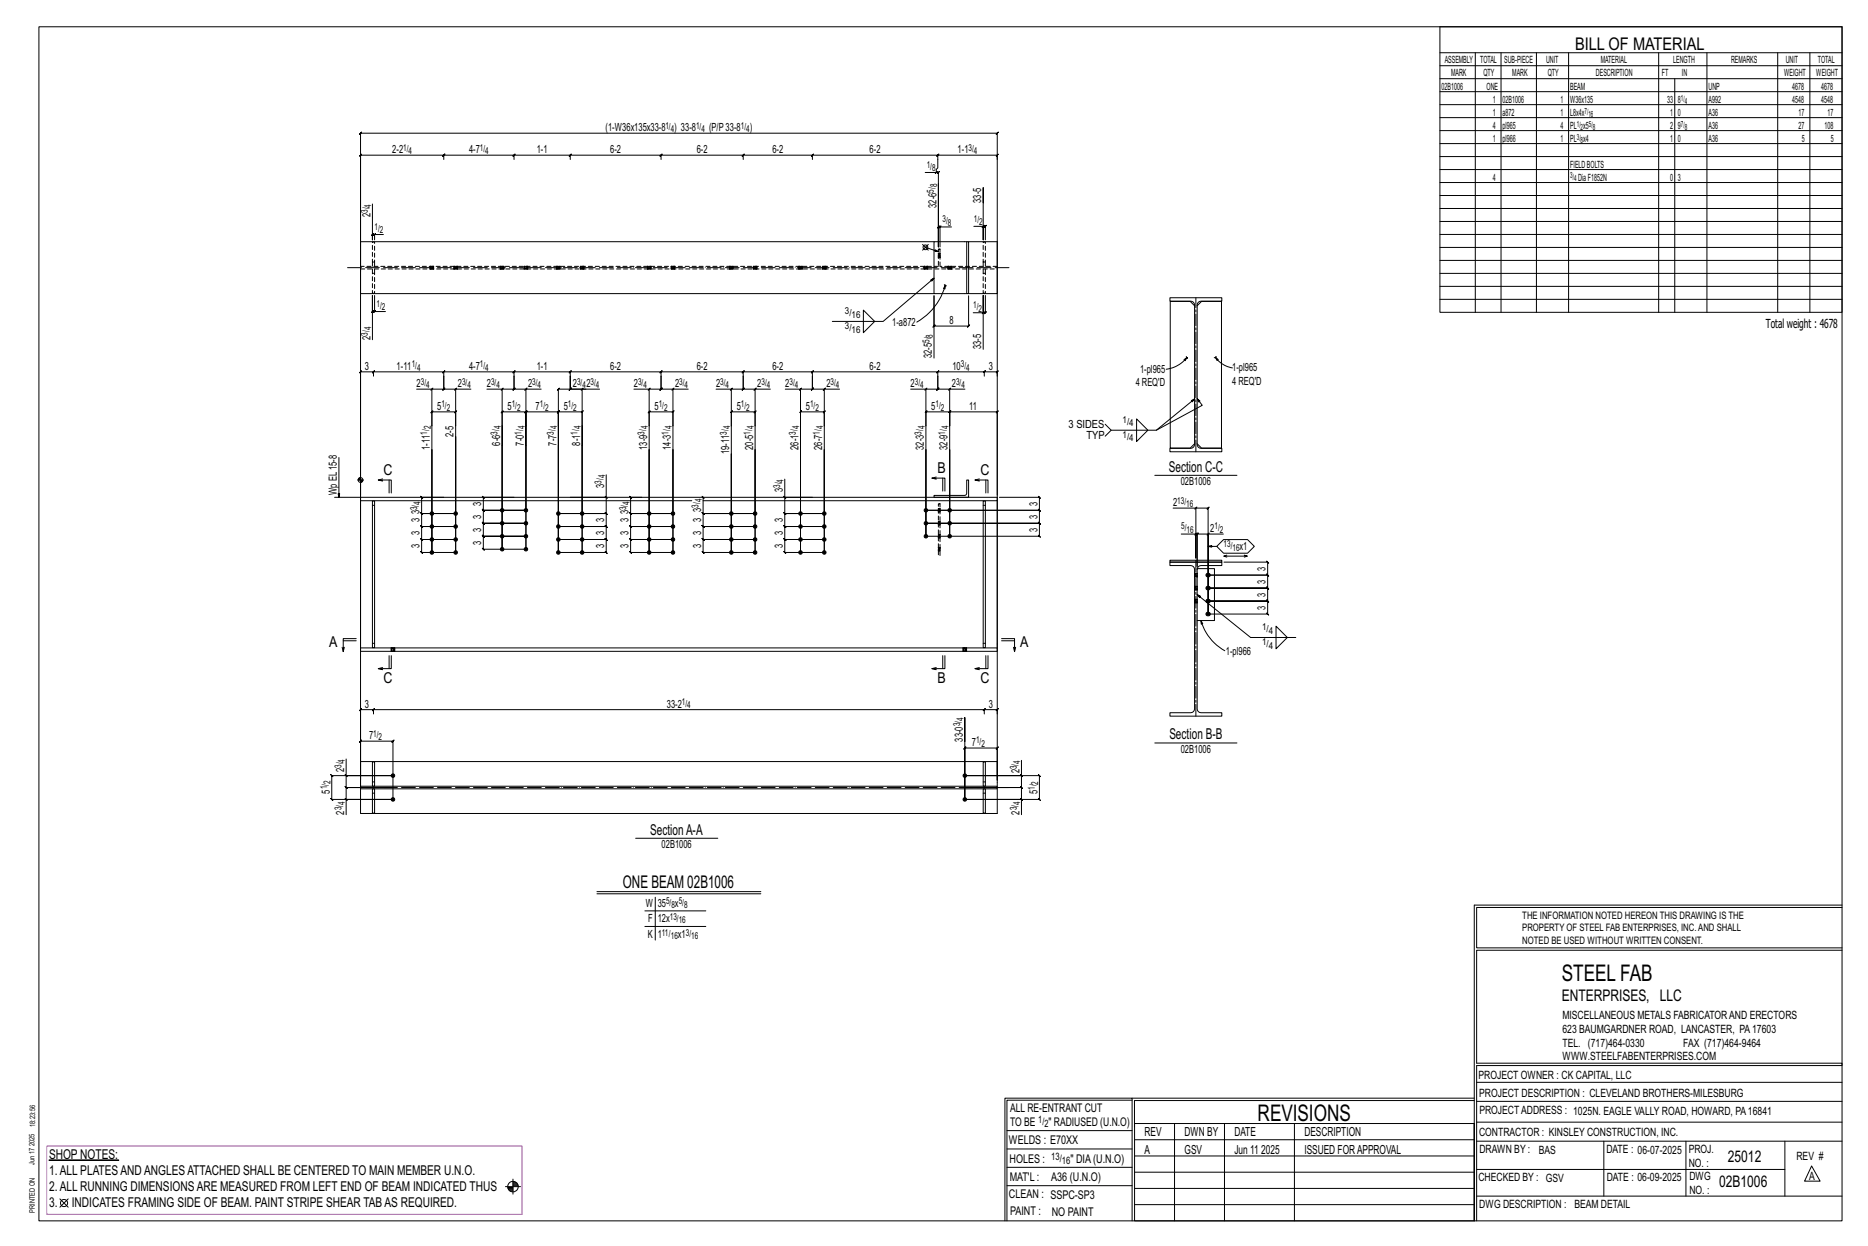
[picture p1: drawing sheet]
<svg xmlns="http://www.w3.org/2000/svg" width="914mm" height="610mm" viewBox="0 0 914 610" stroke-linecap="round" stroke-linejoin="round" font-family="sans-serif">
<g fill="#000" stroke="#000" stroke-width=".49">
<path d="M24 568h34z"/>
<circle cx="211" cy="251" r=".9"/>
<circle cx="211" cy="258" r=".9"/>
<circle cx="223" cy="258" r=".9"/>
<circle cx="223" cy="251" r=".9"/>
<circle cx="246" cy="256" r=".9"/>
<circle cx="246" cy="250" r=".9"/>
<circle cx="257" cy="256" r=".9"/>
<circle cx="257" cy="250" r=".9"/>
<circle cx="273" cy="251" r=".9"/>
<circle cx="273" cy="258" r=".9"/>
<circle cx="285" cy="258" r=".9"/>
<circle cx="285" cy="251" r=".9"/>
<circle cx="318" cy="258" r=".9"/>
<circle cx="318" cy="251" r=".9"/>
<circle cx="329" cy="251" r=".9"/>
<circle cx="329" cy="258" r=".9"/>
<circle cx="358" cy="251" r=".9"/>
<circle cx="358" cy="258" r=".9"/>
<circle cx="370" cy="258" r=".9"/>
<circle cx="370" cy="251" r=".9"/>
<circle cx="392" cy="258" r=".9"/>
<circle cx="392" cy="251" r=".9"/>
<circle cx="403" cy="251" r=".9"/>
<circle cx="403" cy="258" r=".9"/>
<circle cx="453" cy="250" r=".9"/>
<circle cx="453" cy="256" r=".9"/>
<circle cx="465" cy="250" r=".9"/>
<circle cx="465" cy="256" r=".9"/>
<circle cx="211" cy="264" r=".9"/>
<circle cx="211" cy="270" r=".9"/>
<circle cx="223" cy="270" r=".9"/>
<circle cx="223" cy="264" r=".9"/>
<circle cx="246" cy="269" r=".9"/>
<circle cx="246" cy="262" r=".9"/>
<circle cx="257" cy="262" r=".9"/>
<circle cx="257" cy="269" r=".9"/>
<circle cx="273" cy="270" r=".9"/>
<circle cx="273" cy="264" r=".9"/>
<circle cx="285" cy="270" r=".9"/>
<circle cx="285" cy="264" r=".9"/>
<circle cx="318" cy="270" r=".9"/>
<circle cx="318" cy="264" r=".9"/>
<circle cx="329" cy="264" r=".9"/>
<circle cx="329" cy="270" r=".9"/>
<circle cx="358" cy="270" r=".9"/>
<circle cx="358" cy="264" r=".9"/>
<circle cx="370" cy="264" r=".9"/>
<circle cx="370" cy="270" r=".9"/>
<circle cx="392" cy="270" r=".9"/>
<circle cx="392" cy="264" r=".9"/>
<circle cx="403" cy="264" r=".9"/>
<circle cx="403" cy="270" r=".9"/>
<circle cx="453" cy="262" r=".9"/>
<circle cx="465" cy="262" r=".9"/>
<circle cx="591" cy="288" r="1"/>
<circle cx="591" cy="294" r="1"/>
<circle cx="591" cy="281" r="1"/>
<circle cx="591" cy="300" r="1"/>
<circle cx="192" cy="379" r=".9"/>
<circle cx="472" cy="379" r=".9"/>
<circle cx="192" cy="391" r=".9"/>
<circle cx="472" cy="391" r=".9"/>
</g>
<g fill="none" stroke="#000" stroke-width=".49">
<path d="M19 13h883v584h-883zM705 13h197v140h-197zM705 26h197M705 32h197M705 39h197M722 26v127M735 26v127M752 26v127M768 26v127M812 26v127M820 39v114M836 26v127"/>
<path d="M870 26v127M886 26v127M705 45h197M705 51h197M705 58h197M217 78l1-3-1 1h-41l1-1-1 1v57M217 76h35h-1l1-1v3M218 75l-1 1zM252 76h-1l1-1zM252 76h27l1-1-1 3M279 76h45h-1l1-1v3M280 75l-1 1z"/>
<path d="M324 76h40h-1l1-1v3M324 75l-1 1zM364 76h34h-1l1-1v3M364 75l-1 1zM398 76v-1l-1 1zM398 76h61l1-1-1 1v6l-1 1v1h-5M459 76h29l1-1-1 3M460 75l-1 1zM705 64h197M705 70h197M705 77h197M182 100v17v-2l1-1-1 1h1"/>
<path d="M458 84h1v1l1-1h-1v6M459 84l-1 1zM459 90v31zM481 99v-7v25v-6h-4M705 83h197M705 89h197M705 96h197M183 115l1-1zM188 115h-5v2M452 120l2 2M454 120l-2 2M457 118h-281v26h281"/>
<path d="M460 111h-1h1l-1 1v-1v10M461 111l-1 1zM466 111h-6v10M473 118h1v26h-1zM473 118h-16v26h16M474 118h14v26h-14M481 111l1-1zM481 111h1l1-1-1 1v6M705 102h197M705 108h197M705 115h197M211 130h.1"/>
<path d="M211 132h.1M212 130h.1M212 132h.1M222 130h.1M222 132h.1M224 130h.1M224 132h.1M245 130h.1M245 132h.1M247 130h.1M247 132h.1M257 130h.1"/>
<path d="M257 132h.1M258 130h.1M258 132h.1M272 130h.1M272 132h.1M274 130h.1M274 132h.1M284 130h.1M284 132h.1M286 130h.1M286 132h.1M317 130h.1"/>
<path d="M317 132h.1M319 130h.1M319 132h.1M329 130h.1M329 132h.1M330 130h.1M330 132h.1M357 130h.1M357 132h.1M359 130h.1M359 132h.1M369 130h.1"/>
<path d="M369 132h.1M370 130h.1M370 132h.1M391 130h.1M391 132h.1M393 130h.1M393 132h.1M403 130h.1M403 132h.1M404 130h.1M404 132h.1M452 130h.1"/>
<path d="M452 132h.1M453 121l6 2M454 130h.1M454 132h.1M457 136l-25 21h-25M459 126h.1M459 124h.1M460 126h.1M460 124h.1M462 139l1 1M463 140v1h-1zM463 140a30 30 0 0 1-14 18"/>
<path d="M463 140h.1M464 130h.1M464 132h.1M466 130h.1M466 132h.1M705 121h197M705 127h197M705 134h197M183 152h1l-1 1zM183 145v7h6M183 152h-1h1l-1 1v-1v-7v21M423 152l5 5-5 6z"/>
<path d="M474 145v15l1-1-1 1h-17l1-1-1 1v-15v30M476 153h5v-8v26M481 153v1l1-1zM482 145v8h1l-1 1v-1h-1M573 146h25v1h-10l-1 1-1 1v68l1 2h1h10v2h-25v-2h10h1l1-2v-68l-1-1-1-1h-10zM585 150l-2-3h-10v72h10l2-2M586 150l2-3h10v72h-10l-2-2M705 140h197M705 146h197M580 176l1-1-1 1zM581 174v1M581 175a15 15 0 0 1-10 6"/>
<path d="M581 175h.1M595 175l1 1zM595 175a13 13 0 0 0 8 5M595 175h-1M595 175h.1M182 182l1-1zM183 184v-3l-1 1h1h-7l1-1-1 1v62M183 182h34l1-1-1 3M204 190h7v18M211 191l1-1zM217 182l1-1zM217 184v6h1l-1 1v-1h-6"/>
<path d="M217 184v6v1l1-1h-1h6M217 182h35h-1l1-1v3M223 191l1-1zM231 190h-8v18M238 190h8v18v-6h-1l1-1v1h11l1-1-1 1v6v-6l1-1-1 1h16l1-1-1 1v6v-6l1-1-1 1h12h-1l1-1v1v6v-18h8M245 191l1-1zM251 182l1-1zM252 184v6l-1 1 1-1h-6M252 184v6l-1 1 1-1h5M252 182h27l1-1-1 3M257 191l1-1zM265 190h-8v18"/>
<path d="M279 191l1-1zM279 182l1-1zM279 190v-6v6h6M279 182h45h-1l1-1v3M284 191l1-1zM287 190h-14h1l-1 1v-1v18M310 190h8v18M317 191l1-1zM323 182l1-1zM324 184v6l-1 1 1-1h-6M324 184v6l-1 1 1-1h5M324 182h40h-1l1-1v3"/>
<path d="M329 191l1-1zM337 190h-8v18M351 190h7v18M357 191l1-1zM363 182l1-1zM364 184v6l-1 1 1-1h-6M364 184v6l-1 1 1-1h6M364 182h34h-1l1-1v3M369 191l1-1zM377 190h-7v18M384 190h8v18M391 191l1-1z"/>
<path d="M397 182l1-1zM398 184v6l-1 1 1-1h-6M398 184v6l-1 1 1-1h5M398 182h61l1-1-1 3M403 191l1-1zM411 190h-8v18M446 190h7v18M453 191l1-1zM459 182l1-1zM459 184v6h1l-1 1v-1h-6M459 184v6v1l1-1h-1h6M459 182h23h-1l1-1v3"/>
<path d="M464 191l1-1zM472 190h-7v72M481 182l1-1zM482 182h6l1-1-1 3M585 195l-19 15h-22l-3-2M586 195l3 3-23 12M211 208v-6l1-1-1 1h12l1-1-1 1v6M211 208v62M223 208v62h-17l1 1-1-1v-6h1l-1-1v1h17h-17h1l-1-1v1v-6h1l-1-1v1h17h-17h1l-1-1v1v-7l1 1-1-1h17l-17 1M246 208v61zM257 218v51zM273 218v52z"/>
<path d="M273 208v62zM285 208v62zM318 208v-6h-1l1-1v1h11l1-1-1 1v6M318 208v62M329 208v62h-20v1l-1-1h1v-6l-1-1 1 1h20h-20l-1-1 1 1v-6l-1-1 1 1h20h-20l-1-1 1 1v-7v1l-1-1h1h20l-20 1M358 208v-6h-1l1-1v1h12h-1l1-1v1v6M358 208v62M370 208v62h-26l1 1-1-1v-6h1l-1-1v1h26h-26h1l-1-1v1v-6h1l-1-1v1h26h-26h1l-1-1v1v-7l1 1-1-1h26h-26l1 1-1-1v-8l1 1-1-1M392 208v-6h-1l1-1v1h11l1-1-1 1v6M392 208v62M403 208v62h-19l1 1-1-1v-6h1l-1-1v1h19h-19h1l-1-1v1v-6h1l-1-1v1h19h-19h1l-1-1v1v-7l1 1-1-1h19h-19l1 1-1-1v-8M453 208v-6l1-1-1 1h12h-1l1-1v1v6v-6h-1l1-1v1h23l1-1-1 1v40"/>
<path d="M453 208v54h56v1l-1-1h1v-6v1l-1-1h1h-56h56v1l-1-1h1v-6l-1-1 1 1h-56h56l-1-1 1 1v-7v1l-1-1h1h-20M544 210l-3 3M556 205l6 5-6 6zM166 224v19M175 235h3M175 234v1M176 234v1M176 233v9M177 235v1M178 235h.1M187 235h-2h7v6M187 234l-2 1"/>
<path d="M190 235v6M297 232v11h-18M384 234v9h14M458 234h-2h7v6M458 233l-2 1M461 234v6M465 220v42zM479 235h-2h7v6M479 234l-2 1M483 235v6M565 233h40M164 243h12"/>
<path d="M176 245v72M182 245h1v72h-1zM206 251l1 1zM217 243h-11l1 1-1-1v8M252 243h-15h-1l1 1v-1v7l-1-1 1 1h20h-20l-1-1 1 1v6h-1l1 1v-1h20h-20h-1l1 1v-1v6h-1l1 1v-1h20h-20h-1l1 1v-1v7l-1-1 1 1h20v-61v42M296 243l1 1zM297 243v8h-1l1 1v-1h-24h24h-1l1 1v-1v7l-1-1 1 1h-24h24l-1-1 1 1v6l-1-1 1 1h-24h24l-1-1 1 1v6h-1l1 1v-1h-24M308 251l1 1zM314 243h-5h-1l1 1v-1v8M339 245h-163v-2h312v2h-144M384 243l1 1zM457 242h16v-1v-6h1v8h-17z"/>
<path d="M481 245h1v72h-1zM488 245v72M574 249h11v24v-12h-7M585 249l1-1zM585 249h6l1-1-1 1v51v-39h8M573 274h25v1h-25zM573 275h25v2h-10h-1l-1 2v68l1 1 1 1h10v1h-25v-1h10l1-1 1-1v-68l-1-2h-1h-10zM585 261h1l-1 1zM585 261h1v1l1-1h-1v16v-16v1l1-1h-1h5M586 278h8v26h-8M591 262l1-1zM591 267h5"/>
<path d="M599 264h12l3 3-3 4h-12l-3-4zM599 275h22h-1l1 1v-1v6h-1l1 1v-1h-30h30h-1l1 1v-1v7l-1-1 1 1h-30h30l-1-1 1 1v6h-1l1 1v-1h-30h30h-1l1 1v-1v6h-1l1 1v-1h-30M601 272h-2l2 1M609 272h2h-12M611 272l-2 1M585 281h.1M585 282h.1M585 287h.1M585 289h.1M585 293h.1M585 295h.1M586 291l26 21h22"/>
<path d="M586 281h.1M586 282h.1M586 287h.1M586 289h.1M586 293h.1M586 295h.1M167 317l1 2M168 314h6M174 312h-6v7l1-2M176 317h312v2h-312zM191 317h.1M191 319h.1"/>
<path d="M193 317h.1M193 319h.1M471 317h.1M471 319h.1M473 317h.1M473 319h.1M490 312h7v7v-2M490 314h7M496 317l1 2M588 304l1 1h-1zM588 304a25 25 0 0 0 12 14M625 306l5 6-5 5z"/>
<path d="M187 327h-2M190 321v6M192 321v6h-7l2 1M458 327h-2M461 321v6M463 321v6h-7l2 1M479 327h-2M483 321v6M484 321v6h-7l2 1M183 349v-2l-1 1 1-1h-7h1l-1 1v-1v38M183 347h299l-1 1 1-1v2M183 347l-1 1z"/>
<path d="M482 347l-1 1 1-1zM482 347h6v1l1-1-1 2M169 379l1 1zM169 371v8h23h-30l1 1-1-1v12l1 1-1-1h30h-23v8M169 379v6l1 1-1-1h23h-23l1 1-1-1v6M182 373h1v12h-1zM472 363v-12v40v-25l1-1-1 1h16l1-1-1 1v16v-317h1l-1 1v-1h-312h1l-1 1v-1v317v-19l1-1-1 1h16l1-1-1 1v28M481 373h1v12h-1zM500 379l1 1zM500 372v7h-28h37h-1l1 1v-1v12h-1l1 1v-1h-37h28v8M500 379v6l1 1-1-1h-28h28l1 1-1-1v6M565 363h40"/>
<path d="M169 391l1 1zM176 385h312v1h-312zM176 386v12h312v-12M176 385v-12h312v12M182 386h1v12h-1zM481 386h1v12h-1zM500 391l1 1zM311 410h40M292 436h80M292 437h80M321 439v21M316 446h29"/>
<path d="M316 453h29M722 443v154M722 443h180M902 444h-179v20h179M902 465h-179v55h179v1h-179v76M554 538h-61v59M554 537h168M722 538h-167v13M723 539h179M723 530h179M493 553h61M555 550h167v47h-167z"/>
<path d="M555 558h167M575 550v47M599 550v47M634 550v47M723 549h179M723 558h179M785 558v27M825 558v27M874 558v27M251 577v7M251 579h2M251 580h3"/>
<path d="M251 578h2M493 571h61M493 562h61M555 573h167M555 566h167M723 572h151M887 570l4 8h-8zM29 587l4 4M33 587l-4 4M247 581h8M249 581h2M249 582h2"/>
<path d="M250 583h1M492 597v-60h62v60M493 580h61M555 589h167M555 581h167M723 585h179"/>
<circle cx="453" cy="121" r="1.2"/>
<circle cx="176" cy="235" r="1.2"/>
<circle cx="31" cy="589" r="1.8"/>
<circle cx="251" cy="581" r="2.6"/>
</g>
<path d="M23 561h233v33h-233z" fill="none" stroke="#f0f" stroke-width=".5"/>
<g fill="none" stroke="#000" stroke-width=".49" stroke-dasharray="2 1.4">
<path d="M182 118h1v10h-1zM481 118h1v10h-1zM176 132h312M182 134h1v9h-1zM182 132v2M182 128v2M183 134v-2M183 130v-2M211 130h.1M211 130v2M211 132h.1M211 132v-2"/>
<path d="M211 130v2zM211 132l1-2M211 130h1M212 132v-2M212 132h.1M222 130h.1M222 130v2M222 132h.1M222 132v-2M223 130v2zM223 132v-2M223 132l1-2"/>
<path d="M223 130h.1M224 132v-2M224 132h.1M245 130h.1M245 130v2M245 132h.1M245 132v-2M245 130l1 2zM246 132v-2M246 130h.1M246 132l1-2M247 132v-2"/>
<path d="M247 132h.1M257 130h.1M257 130v2M257 132h.1M257 132v-2M257 130v2zM257 132l1-2M257 130h1M258 132v-2M258 132h.1M272 130h1M272 130v2"/>
<path d="M273 132h-1M273 132v-2M273 130v2zM273 132l1-2M273 130h1M274 132v-2M274 132h.1M284 130h.1M284 130v2M284 132h.1M284 132v-2M285 130v2z"/>
<path d="M285 132v-2M285 132l1-2M285 130h.1M286 132v-2M286 132h.1M317 130h.1M317 130v2M317 132h.1M317 132v-2M317 130l1 2zM318 132v-2M318 130h.1"/>
<path d="M318 132l1-2M319 132v-2M319 132h.1M329 130h.1M329 130v2M329 132h.1M329 132v-2M329 130v2zM329 132l1-2M329 130h1M330 132v-2M330 132h.1"/>
<path d="M357 130h.1M357 130v2M357 132h.1M357 132v-2M358 130v2zM358 132v-2M358 132l1-2M358 130h.1M359 132v-2M359 132h.1M369 130h.1M369 130v2"/>
<path d="M369 132h.1M369 132v-2M369 130l1 2zM370 132v-2M370 130h.1M370 132h.1M391 130h.1M391 130v2M391 132h.1M391 132v-2M392 130v2zM392 132v-2"/>
<path d="M392 130h.1M392 132l1-2M393 132v-2M393 132h.1M403 130h.1M403 130v2M403 132h.1M403 132v-2M403 130v2zM403 132l1-2M403 130h1M404 132v-2"/>
<path d="M404 132h.1M452 130h.1M452 130v2M452 132h.1M453 132v-2M453 130v2zM453 132l1-2M453 130h1M454 132v-2M454 132h.1M459 126h.1M459 125h1l-1-1"/>
<path d="M459 130h-283M459 122h1v8h-1zM459 126h1M460 124h-1M460 125h-1M460 126h-1M460 126h.1M460 124h.1M460 125l-1-1M464 130h.1M464 130v2M464 132h.1"/>
<path d="M464 132v-2M465 130v2zM465 132v-2M465 130h.1M465 132l1-2M466 132v-2M466 132h.1M481 134h1v9h-1zM481 132v2M481 128v2M482 134v-2M482 130v-2"/>
<path d="M488 130h-28M182 247h1M459 249h1zM459 249l1 1-1-1M459 255h1zM459 256h1l-1-1M459 246h1v26h-1zM460 249h.1M460 249h-1M460 250h-1M460 255h.1M460 256l-1-1"/>
<path d="M460 256h-1M460 257h-1M481 247h1M459 261l1 1zM459 262h1h-1M459 268h1zM459 268l1 1-1-1M460 262h.1M460 262h-1M460 263h-1M460 268h.1M460 268h-1"/>
<path d="M460 269h-1M460 270h-1M586 278v1M585 281h1zM585 281h1M585 281h.1M585 282h.1M585 282h1M585 281l1 1M585 287l1 1zM585 287h1M585 287h.1"/>
<path d="M585 289h.1M585 288l1 1M585 288h1M585 294h1zM585 294h1M585 293h1M585 293h.1M585 295h.1M585 295h1M585 294l1 1M585 289h1M586 281h-1"/>
<path d="M586 287h-1M586 293h-1M586 281h.1M586 281v1M586 287h.1M586 288h.1M586 293h.1M586 294h.1M183 315h-1M191 317h1M191 317v2M192 319h-1"/>
<path d="M192 319v-2M192 317v2zM192 319l1-2M192 317h1M193 319v-2M193 319h.1M471 317h.1M471 317v2M471 319h.1M472 319v-2M472 317v2zM472 319l1-2"/>
<path d="M472 317h1M473 319v-2M473 319h.1M482 315h-1M182 388h1M183 383h-1M481 388h1M482 383h-1"/>
</g>
<path d="M170 131h325M170 385h325" fill="none" stroke="#000" stroke-width=".49" stroke-dasharray="6.8 1 0 1"/>
<path d="M585 221v-75M585 350v-76" fill="none" stroke="#000" stroke-width=".49" stroke-dasharray="5.8 1 1 1"/>
<g font-size="11.2">
<text x="764" y="480">STEEL FAB</text>
<text x="616" y="548">REVISIONS</text>
</g>
<g font-size="8.6">
<text x="771" y="24">BILL OF MATERIAL</text>
<text x="305" y="434">ONE BEAM 02B1006</text>
</g>
<g font-size="7.9">
<text x="765" y="490">ENTERPRISES, LLC</text>
<text x="846" y="569">25012</text>
<text x="842" y="581">02B1006</text>
</g>
<g font-size="7.3">
<text x="188" y="232">C</text>
<text x="459" y="231">B</text>
<text x="480" y="232">C</text>
<text x="572" y="231">Section C-C</text>
<text x="161" y="316">A</text>
<text x="499" y="316">A</text>
<text x="188" y="334">C</text>
<text x="459" y="334">B</text>
<text x="480" y="334">C</text>
<text x="572" y="362">Section B-B</text>
<text x="318" y="408">SectionA-A</text>
</g>
<g font-size="6.6">
<text x="24" y="567">SHOP NOTES:</text>
<text x="24" y="575">1.ALL PLATESANDANGLESATTACHED SHALL BE CENTERED TO MAIN MEMBER U.N.O.</text>
<text x="24" y="583">2.ALL RUNNING DIMENSIONSARE MEASURED FROM LEFT END OF BEAM INDICATED THUS</text>
<text x="24" y="591">3.</text>
<text x="35" y="591">INDICATES FRAMING SIDE OF BEAM. PAINT STRIPE SHEAR TABAS REQUIRED.</text>
</g>
<g font-size="6.1">
<text x="864" y="161">Total weight : 4678</text>
<text x="560" y="556">REV</text>
<text x="580" y="556">DWN BY</text>
<text x="604" y="556">DATE</text>
<text x="639" y="556">DESCRIPTION</text>
<text x="560" y="564">A</text>
<text x="580" y="564">GSV</text>
<text x="604" y="564">Jun 11</text>
<text x="617" y="564">2025</text>
<text x="639" y="564">ISSUED FORAPPROVAL</text>
</g>
<g font-size="5.9">
<text x="494" y="560">WELDS : E70XX</text>
<text x="494" y="569">HOLES :</text>
<text x="524" y="569">&quot; DIA(U.N.O)</text>
<text x="494" y="578">MAT'L :</text>
<text x="515" y="578">A36 (U.N.O)</text>
<text x="494" y="586">CLEAN : SSPC-SP3</text>
<text x="495" y="595">PAINT :</text>
<text x="515" y="595">NO PAINT</text>
</g>
<g font-size="5.8">
<text x="494" y="544">ALL RE-ENTRANT CUT</text>
<text x="494" y="551">TO BE</text>
<text x="513" y="551">&quot; RADIUSED (U.N.O)</text>
</g>
<g font-size="5.6">
<text x="765" y="499">MISCELLANEOUS METALS FABRICATORAND ERECTORS</text>
<text x="765" y="505">623 BAUMGARDNER ROAD, LANCASTER, PA17603</text>
<text x="765" y="512">TEL. (717)464-0330</text>
<text x="824" y="512">FAX (717)464-9464</text>
<text x="765" y="519">WWW.STEELFABENTERPRISES.COM</text>
<text x="724" y="528">PROJECT OWNER : CK CAPITAL, LLC</text>
<text x="724" y="537">PROJECT DESCRIPTION : CLEVELAND BROTHERS-MILESBURG</text>
<text x="724" y="545">PROJECTADDRESS : 1025N. EAGLE VALLY ROAD, HOWARD, PA16841</text>
<text x="724" y="556">CONTRACTOR : KINSLEY CONSTRUCTION, INC.</text>
<text x="724" y="564">DRAWN BY :</text>
<text x="753" y="564">BAS</text>
<text x="786" y="564">DATE : 06-07-2025</text>
<text x="827" y="564">PROJ.</text>
<text x="879" y="568">REV #</text>
<text x="827" y="571">NO. :</text>
<text x="724" y="578">CHECKED BY : GSV</text>
<text x="787" y="578">DATE : 06-09-2025</text>
<text x="827" y="578">DWG</text>
<text x="886" y="578">A</text>
<text x="827" y="584">NO. :</text>
<text x="724" y="591">DWG DESCRIPTION : BEAM DETAIL</text>
</g>
<g font-size="5.5">
<text x="296" y="64">(1-W36x135x33-8</text>
<text x="330" y="64">) 33-8</text>
<text x="347" y="64">(P/P33-8</text>
<text x="367" y="64">)</text>
<text x="192" y="75">2-2</text>
<text x="230" y="75">4-7</text>
<text x="263" y="75">1-1</text>
<text x="299" y="75">6-2</text>
<text x="341" y="75">6-2</text>
<text x="378" y="75">6-2</text>
<text x="426" y="75">6-2</text>
<text x="469" y="75">1-1</text>
<text x="458" y="102" transform="rotate(-90 458 102)">32-6</text>
<text x="480" y="99" transform="rotate(-90 480 99)">33-5</text>
<text x="181" y="106" transform="rotate(-90 181 106)">2</text>
<text x="437" y="160">1-a872</text>
<text x="465" y="159">8</text>
<text x="181" y="166" transform="rotate(-90 181 166)">2</text>
<text x="480" y="171" transform="rotate(-90 480 171)">33-5</text>
<text x="456" y="175" transform="rotate(-90 456 175)">32-5</text>
<text x="179" y="181">3</text>
<text x="194" y="181">1-11</text>
<text x="230" y="181">4-7</text>
<text x="263" y="181">1-1</text>
<text x="299" y="181">6-2</text>
<text x="341" y="181">6-2</text>
<text x="378" y="181">6-2</text>
<text x="426" y="181">6-2</text>
<text x="466" y="181">10</text>
<text x="484" y="181">3</text>
<text x="558" y="183">1-pl965</text>
<text x="603" y="182">1-pl965</text>
<text x="204" y="189">2</text>
<text x="224" y="189">2</text>
<text x="238" y="189">2</text>
<text x="259" y="189">2</text>
<text x="280" y="189">2</text>
<text x="287" y="189">2</text>
<text x="310" y="189">2</text>
<text x="330" y="189">2</text>
<text x="351" y="189">2</text>
<text x="371" y="189">2</text>
<text x="384" y="189">2</text>
<text x="405" y="189">2</text>
<text x="446" y="189">2</text>
<text x="466" y="189">2</text>
<text x="556" y="189">4 REQ'D</text>
<text x="603" y="188">4 REQ'D</text>
<text x="214" y="201">5</text>
<text x="248" y="201">5</text>
<text x="262" y="201">7</text>
<text x="276" y="201">5</text>
<text x="320" y="201">5</text>
<text x="361" y="201">5</text>
<text x="394" y="201">5</text>
<text x="456" y="201">5</text>
<text x="474" y="201">11</text>
<text x="523" y="209">3 SIDES</text>
<text x="222" y="214" transform="rotate(-90 222 214)">2-5</text>
<text x="532" y="215">TYP</text>
<text x="210" y="220" transform="rotate(-90 210 220)">1-11</text>
<text x="245" y="218" transform="rotate(-90 245 218)">6-6</text>
<text x="256" y="218" transform="rotate(-90 256 218)">7-0</text>
<text x="272" y="218" transform="rotate(-90 272 218)">7-7</text>
<text x="284" y="218" transform="rotate(-90 284 218)">8-1</text>
<text x="317" y="220" transform="rotate(-90 317 220)">13-9</text>
<text x="328" y="220" transform="rotate(-90 328 220)">14-3</text>
<text x="369" y="220" transform="rotate(-90 369 220)">20-5</text>
<text x="391" y="220" transform="rotate(-90 391 220)">26-1</text>
<text x="403" y="220" transform="rotate(-90 403 220)">26-7</text>
<text x="452" y="220" transform="rotate(-90 452 220)">32-3</text>
<text x="464" y="220" transform="rotate(-90 464 220)">32-9</text>
<text x="357" y="222" transform="rotate(-90 357 222)">19-11</text>
<text x="296" y="239" transform="rotate(-90 296 239)">3</text>
<text x="578" y="238">02B1006</text>
<text x="165" y="242" transform="rotate(-90 165 242)">Wp EL15-8</text>
<text x="383" y="241" transform="rotate(-90 383 241)">3</text>
<text x="205" y="252" transform="rotate(-90 205 252)">3</text>
<text x="236" y="248" transform="rotate(-90 236 248)">3</text>
<text x="308" y="252" transform="rotate(-90 308 252)">3</text>
<text x="343" y="250" transform="rotate(-90 343 250)">3</text>
<text x="508" y="248" transform="rotate(-90 508 248)">3</text>
<text x="574" y="248">2</text>
<text x="205" y="255" transform="rotate(-90 205 255)">3</text>
<text x="236" y="254" transform="rotate(-90 236 254)">3</text>
<text x="296" y="255" transform="rotate(-90 296 255)">3</text>
<text x="308" y="255" transform="rotate(-90 308 255)">3</text>
<text x="343" y="255" transform="rotate(-90 343 255)">3</text>
<text x="383" y="255" transform="rotate(-90 383 255)">3</text>
<text x="508" y="254" transform="rotate(-90 508 254)">3</text>
<text x="205" y="262" transform="rotate(-90 205 262)">3</text>
<text x="236" y="260" transform="rotate(-90 236 260)">3</text>
<text x="296" y="262" transform="rotate(-90 296 262)">3</text>
<text x="308" y="262" transform="rotate(-90 308 262)">3</text>
<text x="343" y="262" transform="rotate(-90 343 262)">3</text>
<text x="383" y="262" transform="rotate(-90 383 262)">3</text>
<text x="508" y="260" transform="rotate(-90 508 260)">3</text>
<text x="592" y="260">2</text>
<text x="205" y="268" transform="rotate(-90 205 268)">3</text>
<text x="236" y="267" transform="rotate(-90 236 267)">3</text>
<text x="296" y="268" transform="rotate(-90 296 268)">3</text>
<text x="308" y="268" transform="rotate(-90 308 268)">3</text>
<text x="343" y="268" transform="rotate(-90 343 268)">3</text>
<text x="383" y="268" transform="rotate(-90 383 268)">3</text>
<text x="607" y="269">x1</text>
<text x="620" y="279" transform="rotate(-90 620 279)">3</text>
<text x="620" y="286" transform="rotate(-90 620 286)">3</text>
<text x="620" y="292" transform="rotate(-90 620 292)">3</text>
<text x="620" y="298" transform="rotate(-90 620 298)">3</text>
<text x="600" y="320">1-pl966</text>
<text x="179" y="346">3</text>
<text x="326" y="346">33-2</text>
<text x="484" y="346">3</text>
<text x="181" y="362">7</text>
<text x="471" y="363" transform="rotate(-90 471 363)">33-0</text>
<text x="476" y="365">7</text>
<text x="578" y="368">02B1006</text>
<text x="168" y="378" transform="rotate(-90 168 378)">2</text>
<text x="499" y="378" transform="rotate(-90 499 378)">2</text>
<text x="161" y="388" transform="rotate(-90 161 388)">5</text>
<text x="508" y="388" transform="rotate(-90 508 388)">5</text>
<text x="168" y="399" transform="rotate(-90 168 399)">2</text>
<text x="499" y="399" transform="rotate(-90 499 399)">2</text>
<text x="324" y="415">02B1006</text>
<text x="316" y="444">W</text>
<text x="322" y="444">35</text>
<text x="330" y="444">x</text>
<text x="317" y="451">F</text>
<text x="322" y="451">12x</text>
<text x="317" y="459">K</text>
<text x="322" y="459">1</text>
<text x="332" y="459">x1</text>
</g>
<g font-size="5">
<text x="745" y="450">THE INFORMATION NOTED HEREON THIS DRAWING IS THE</text>
<text x="745" y="456">PROPERTY OF STEEL FAB ENTERPRISES, INC.AND SHALL</text>
<text x="745" y="462">NOTED BE USED WITHOUT WRITTEN CONSENT.</text>
<text x="508" y="550">1/</text>
<text x="511" y="551">2</text>
<text x="515" y="568">13/</text>
<text x="520" y="570">16</text>
</g>
<g font-size="4.9">
<text x="707" y="31">ASSEMBLY</text>
<text x="725" y="31">TOTAL</text>
<text x="736" y="31">SUB-PIECE</text>
<text x="757" y="31">UNIT</text>
<text x="784" y="31">MATERIAL</text>
<text x="819" y="31">LENGTH</text>
<text x="847" y="31">REMARKS</text>
<text x="874" y="31">UNIT</text>
<text x="890" y="31">TOTAL</text>
<text x="710" y="37">MARK</text>
<text x="726" y="37">QTY</text>
<text x="740" y="37">MARK</text>
<text x="758" y="37">QTY</text>
<text x="781" y="37">DESCRIPTION</text>
<text x="814" y="37">FT</text>
<text x="823" y="37">IN</text>
<text x="873" y="37">WEIGHT</text>
<text x="889" y="37">WEIGHT</text>
<text x="706" y="44">02B1006</text>
<text x="728" y="44">ONE</text>
<text x="769" y="44">BEAM</text>
<text x="836" y="44">UNP</text>
<text x="877" y="44">4678</text>
<text x="891" y="44">4678</text>
<text x="731" y="50">1</text>
<text x="736" y="50">02B1006</text>
<text x="764" y="50">1</text>
<text x="769" y="50">W36x135</text>
<text x="816" y="50">33</text>
<text x="821" y="50">8</text>
<text x="836" y="50">A992</text>
<text x="877" y="50">4548</text>
<text x="891" y="50">4548</text>
<text x="731" y="57">1</text>
<text x="736" y="57">a872</text>
<text x="764" y="57">1</text>
<text x="769" y="57">L8x4x</text>
<text x="818" y="57">1</text>
<text x="821" y="57">0</text>
<text x="836" y="57">A36</text>
<text x="880" y="57">17</text>
<text x="895" y="57">17</text>
<text x="731" y="63">4</text>
<text x="736" y="63">pl965</text>
<text x="764" y="63">4</text>
<text x="769" y="63">PL x5</text>
<text x="818" y="63">2</text>
<text x="821" y="63">9</text>
<text x="836" y="63">A36</text>
<text x="880" y="63">27</text>
<text x="893" y="63">108</text>
<text x="731" y="69">1</text>
<text x="736" y="69">pl966</text>
<text x="764" y="69">1</text>
<text x="769" y="69">PL x4</text>
<text x="818" y="69">1</text>
<text x="821" y="69">0</text>
<text x="836" y="69">A36</text>
<text x="882" y="69">5</text>
<text x="896" y="69">5</text>
<text x="769" y="82">FIELDBOLTS</text>
<text x="731" y="88">4</text>
<text x="772" y="88">DiaF1852N</text>
<text x="818" y="88">0</text>
<text x="821" y="88">3</text>
</g>
<g font-size="4.7">
<text x="326" y="63">1/</text>
<text x="328" y="65">4</text>
<text x="341" y="63">1/</text>
<text x="343" y="65">4</text>
<text x="363" y="63">1/</text>
<text x="365" y="65">4</text>
<text x="197" y="74">1/</text>
<text x="200" y="75">4</text>
<text x="235" y="74">1/</text>
<text x="238" y="75">4</text>
<text x="474" y="74">3/</text>
<text x="477" y="75">4</text>
<text x="454" y="82">1/</text>
<text x="456" y="84">8</text>
<text x="457" y="94" transform="rotate(-90 457 94)">5/</text>
<text x="459" y="92" transform="rotate(-90 459 92)">8</text>
<text x="182" y="102" transform="rotate(-90 182 102)">4</text>
<text x="180" y="104" transform="rotate(-90 180 104)">3/</text>
<text x="183" y="113">1/</text>
<text x="461" y="109">3/</text>
<text x="464" y="110">8</text>
<text x="477" y="109">1/</text>
<text x="479" y="110">2</text>
<text x="186" y="114">2</text>
<text x="184" y="150">1/</text>
<text x="187" y="152">2</text>
<text x="414" y="154">3/</text>
<text x="417" y="155">16</text>
<text x="476" y="151">1/</text>
<text x="479" y="152">2</text>
<text x="182" y="162" transform="rotate(-90 182 162)">4</text>
<text x="414" y="161">3/</text>
<text x="180" y="164" transform="rotate(-90 180 164)">3/</text>
<text x="417" y="163">16</text>
<text x="455" y="168" transform="rotate(-90 455 168)">5/</text>
<text x="457" y="165" transform="rotate(-90 457 165)">8</text>
<text x="202" y="180">1/</text>
<text x="235" y="180">1/</text>
<text x="470" y="180">3/</text>
<text x="204" y="181">4</text>
<text x="238" y="181">4</text>
<text x="473" y="181">4</text>
<text x="206" y="188">3/</text>
<text x="209" y="190">4</text>
<text x="226" y="188">3/</text>
<text x="229" y="190">4</text>
<text x="240" y="188">3/</text>
<text x="243" y="190">4</text>
<text x="261" y="188">3/</text>
<text x="263" y="190">4</text>
<text x="282" y="188">3/</text>
<text x="285" y="190">4</text>
<text x="289" y="188">3/</text>
<text x="292" y="190">4</text>
<text x="312" y="188">3/</text>
<text x="315" y="190">4</text>
<text x="333" y="188">3/</text>
<text x="335" y="190">4</text>
<text x="353" y="188">3/</text>
<text x="355" y="190">4</text>
<text x="373" y="188">3/</text>
<text x="375" y="190">4</text>
<text x="386" y="188">3/</text>
<text x="389" y="190">4</text>
<text x="407" y="188">3/</text>
<text x="409" y="190">4</text>
<text x="448" y="188">3/</text>
<text x="450" y="190">4</text>
<text x="468" y="188">3/</text>
<text x="471" y="190">4</text>
<text x="216" y="199">1/</text>
<text x="219" y="201">2</text>
<text x="250" y="199">1/</text>
<text x="253" y="201">2</text>
<text x="264" y="199">1/</text>
<text x="267" y="201">2</text>
<text x="278" y="199">1/</text>
<text x="281" y="201">2</text>
<text x="322" y="199">1/</text>
<text x="325" y="201">2</text>
<text x="363" y="199">1/</text>
<text x="365" y="201">2</text>
<text x="397" y="199">1/</text>
<text x="399" y="201">2</text>
<text x="458" y="199">1/</text>
<text x="461" y="201">2</text>
<text x="550" y="207">1/</text>
<text x="553" y="209">4</text>
<text x="209" y="213" transform="rotate(-90 209 213)">1/</text>
<text x="211" y="210" transform="rotate(-90 211 210)">2</text>
<text x="244" y="213" transform="rotate(-90 244 213)">3/</text>
<text x="245" y="210" transform="rotate(-90 245 210)">4</text>
<text x="255" y="213" transform="rotate(-90 255 213)">1/</text>
<text x="257" y="210" transform="rotate(-90 257 210)">4</text>
<text x="271" y="213" transform="rotate(-90 271 213)">3/</text>
<text x="273" y="210" transform="rotate(-90 273 210)">4</text>
<text x="283" y="213" transform="rotate(-90 283 213)">1/</text>
<text x="284" y="210" transform="rotate(-90 284 210)">4</text>
<text x="316" y="213" transform="rotate(-90 316 213)">3/</text>
<text x="317" y="210" transform="rotate(-90 317 210)">4</text>
<text x="327" y="213" transform="rotate(-90 327 213)">1/</text>
<text x="329" y="210" transform="rotate(-90 329 210)">4</text>
<text x="356" y="213" transform="rotate(-90 356 213)">3/</text>
<text x="357" y="210" transform="rotate(-90 357 210)">4</text>
<text x="367" y="213" transform="rotate(-90 367 213)">1/</text>
<text x="369" y="210" transform="rotate(-90 369 210)">4</text>
<text x="390" y="213" transform="rotate(-90 390 213)">3/</text>
<text x="391" y="210" transform="rotate(-90 391 210)">4</text>
<text x="401" y="213" transform="rotate(-90 401 213)">1/</text>
<text x="403" y="210" transform="rotate(-90 403 210)">4</text>
<text x="451" y="213" transform="rotate(-90 451 213)">3/</text>
<text x="453" y="210" transform="rotate(-90 453 210)">4</text>
<text x="463" y="213" transform="rotate(-90 463 213)">1/</text>
<text x="464" y="210" transform="rotate(-90 464 210)">4</text>
<text x="550" y="214">1/</text>
<text x="553" y="216">4</text>
<text x="295" y="237" transform="rotate(-90 295 237)">3/</text>
<text x="296" y="234" transform="rotate(-90 296 234)">4</text>
<text x="382" y="239" transform="rotate(-90 382 239)">3/</text>
<text x="384" y="236" transform="rotate(-90 384 236)">4</text>
<text x="344" y="246" transform="rotate(-90 344 246)">4</text>
<text x="204" y="250" transform="rotate(-90 204 250)">3/</text>
<text x="206" y="247" transform="rotate(-90 206 247)">4</text>
<text x="306" y="250" transform="rotate(-90 306 250)">3/</text>
<text x="308" y="247" transform="rotate(-90 308 247)">4</text>
<text x="342" y="248" transform="rotate(-90 342 248)">3/</text>
<text x="576" y="246">13/</text>
<text x="581" y="248">16</text>
<text x="578" y="259">5/</text>
<text x="581" y="261">16</text>
<text x="594" y="259">1/</text>
<text x="597" y="261">2</text>
<text x="599" y="268">13/</text>
<text x="603" y="270">16</text>
<text x="618" y="308">1/</text>
<text x="621" y="310">4</text>
<text x="618" y="316">1/</text>
<text x="621" y="317">4</text>
<text x="334" y="345">1/</text>
<text x="336" y="347">4</text>
<text x="472" y="353" transform="rotate(-90 472 353)">4</text>
<text x="470" y="355" transform="rotate(-90 470 355)">3/</text>
<text x="183" y="360">1/</text>
<text x="185" y="362">2</text>
<text x="478" y="364">1/</text>
<text x="480" y="365">2</text>
<text x="167" y="376" transform="rotate(-90 167 376)">3/</text>
<text x="169" y="373" transform="rotate(-90 169 373)">4</text>
<text x="498" y="376" transform="rotate(-90 498 376)">3/</text>
<text x="499" y="374" transform="rotate(-90 499 374)">4</text>
<text x="162" y="384" transform="rotate(-90 162 384)">2</text>
<text x="508" y="384" transform="rotate(-90 508 384)">2</text>
<text x="160" y="386" transform="rotate(-90 160 386)">1/</text>
<text x="507" y="386" transform="rotate(-90 507 386)">1/</text>
<text x="169" y="394" transform="rotate(-90 169 394)">4</text>
<text x="499" y="394" transform="rotate(-90 499 394)">4</text>
<text x="167" y="397" transform="rotate(-90 167 397)">3/</text>
<text x="498" y="397" transform="rotate(-90 498 397)">3/</text>
<text x="326" y="442">5/</text>
<text x="332" y="442">5/</text>
<text x="329" y="444">8</text>
<text x="335" y="444">8</text>
<text x="328" y="450">13/</text>
<text x="332" y="452">16</text>
<text x="324" y="458">11/</text>
<text x="328" y="459">16</text>
<text x="336" y="458">3/</text>
<text x="338" y="459">16</text>
</g>
<g font-size="4.2">
<text x="823" y="49">1/</text>
<text x="825" y="51">4</text>
<text x="776" y="56">7/</text>
<text x="778" y="57">16</text>
<text x="772" y="62">1/</text>
<text x="774" y="63">2</text>
<text x="778" y="62">5/</text>
<text x="780" y="63">8</text>
<text x="823" y="62">7/</text>
<text x="825" y="63">8</text>
<text x="772" y="68">3/</text>
<text x="774" y="70">8</text>
<text x="769" y="87">3/</text>
<text x="770" y="89">4</text>
</g>
<g font-size="3.7">
<text x="17" y="551" transform="rotate(-90 17 551)">18:23:56</text>
<text x="17" y="561" transform="rotate(-90 17 561)">2025</text>
<text x="17" y="570" transform="rotate(-90 17 570)">Jun 17</text>
<text x="17" y="593" transform="rotate(-90 17 593)">PRINTED ON</text>
</g>
</svg>
